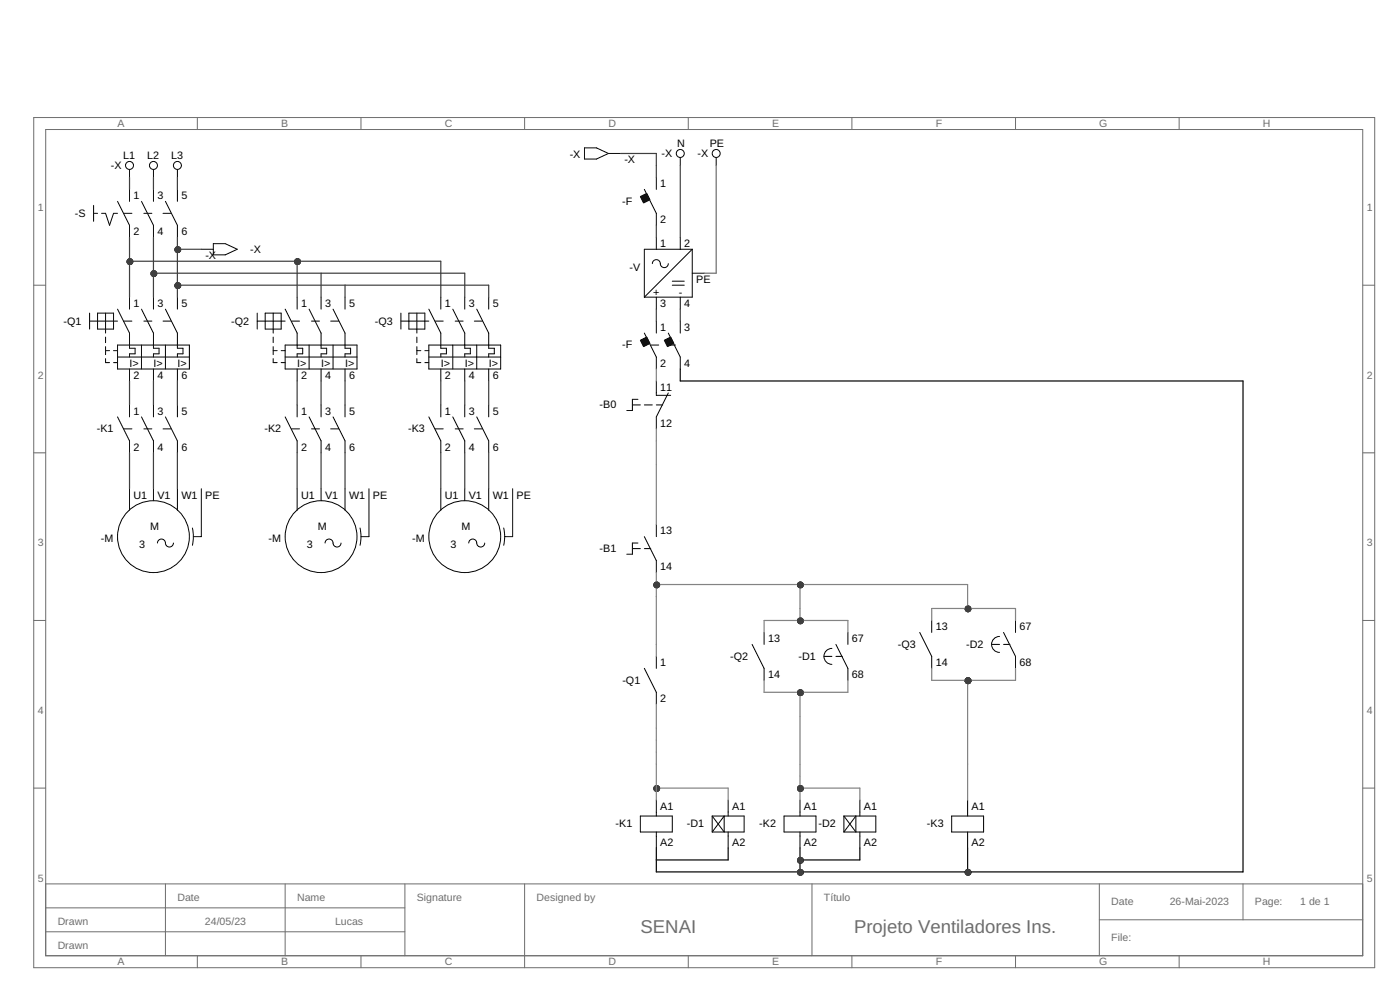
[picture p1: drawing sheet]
<svg xmlns="http://www.w3.org/2000/svg" width="297mm" height="210mm" viewBox="0 0 297 210" stroke-linecap="round" stroke-linejoin="round" font-family="sans-serif">
<g fill="none" stroke="#6d6d6d" stroke-width=".21">
<path d="M7.2 24.9h284.4v180.4h-284.4zM9.7 27.5h279.4v175.2h-279.4zM41.9 24.9v2.6M76.6 24.9v2.6M111.3 24.9v2.6M146 24.9v2.6M180.7 24.9v2.6M215.4 24.9v2.6M250.1 24.9v2.6M7.2 60.5h2.5M289.1 60.5h2.5M7.2 96.1h2.5"/>
<path d="M289.1 96.1h2.5M7.2 131.6h2.5M289.1 131.6h2.5M7.2 167.2h2.5M289.1 167.2h2.5M9.7 187.5h279.4M9.7 192.6h76.2M9.7 197.7h76.2M35.1 187.5v15.2M60.5 187.5v15.2M85.9 187.5v15.2M111.3 187.5v17.8"/>
<path d="M172.3 187.5v15.2M233.2 195.1h55.9M233.2 187.5v15.2M263.7 187.5v7.6M41.9 202.7v2.6M76.6 202.7v2.6M146 202.7v2.6M180.7 202.7v2.6M215.4 202.7v2.6M250.1 202.7v2.6"/>
</g>
<g fill="none" stroke="#000" stroke-width=".21">
<path d="M27.5 35.9v1.7M32.6 35.9v1.7M37.6 35.9v1.7M19.9 45.3h.8M19.9 43.6v3.3M21.5 45.3h.9l.8 2.5 .9-2.5h.8M24.9 42.7l2.6 5.1v2.5M26.3 45.3h1.7M27.5 40.2v2.5M30 42.7l2.6 5.1v2.5M30.5 45.3h1.7M32.6 40.2v2.5"/>
<path d="M34.6 45.3h1.7M35.1 42.7l2.5 5.1v2.5M37.6 40.2v2.5M19 66.4v3.4M19 68.1h5.9M20.7 66.4h3.4v3.4h-3.4zM22.4 66.4v4.3M22.4 71.5v1.2M22.4 73.5v1.7M22.4 76.1v.8h.8M22.4 74.4h.8M24.1 74.4h.8"/>
<path d="M24.1 76.9h.8M24.9 65.6l2.6 5.1v3.2h1.2v1.2h-1.2v.6M24.9 73.2h15.3v5.1h-15.3zM24.9 75.7h15.3M26.3 68.1h1.7M27.5 63v2.6M27.5 78.3v2.5M30 65.6l2.6 5.1v3.2h1.1v1.2h-1.1v.6M30 73.2v5.1M30.5 68.1h1.7M32.6 63v2.6M32.6 78.3v2.5"/>
<path d="M34.6 68.1h1.7M35.1 65.6l2.5 5.1v3.2h1.2v1.2h-1.2v.6M35.1 73.2v5.1M37.6 63v2.6M37.6 78.3v2.5M54.6 68.1h5.9M54.6 66.4v3.4M56.3 66.4h3.3v3.4h-3.3zM58 74.4h.8M58 76.1v.8h.8M58 66.4v4.3M58 71.5v1.2"/>
<path d="M58 73.5v1.7M59.6 74.4h.9M59.6 76.9h.9M60.5 65.6l2.5 5.1v3.2h1.2v1.2h-1.2v.6M60.5 73.2h15.2v5.1h-15.2zM60.5 75.7h15.2M61.8 68.1h1.7M63 63v2.6M63 78.3v2.5M65.6 65.6l2.5 5.1v3.2h1.2v1.2h-1.2v.6M65.6 73.2v5.1M66.1 68.1h1.7"/>
<path d="M68.1 63v2.6M68.1 78.3v2.5M70.1 68.1h1.7M70.7 65.6l2.5 5.1v3.2h1.2v1.2h-1.2v.6M70.7 73.2v5.1M73.2 63v2.6M73.2 78.3v2.5M85 68.1h6M85 66.4v3.4M86.7 66.4h3.4v3.4h-3.4zM88.4 74.4h.9M88.4 76.1v.8h.9"/>
<path d="M88.4 66.4v4.3M88.4 71.5v1.2M88.4 73.5v1.7M90.1 74.4h.9M90.1 76.9h.9M91 65.6l2.5 5.1v3.2h1.2v1.2h-1.2v.6M91 73.2h15.2v5.1h-15.2zM91 75.7h15.2M92.3 68.1h1.7M93.5 63v2.6M93.5 78.3v2.5M96.1 65.6l2.5 5.1v3.2h1.2v1.2h-1.2v.6"/>
<path d="M96.1 73.2v5.1M96.6 68.1h1.7M98.6 63v2.6M98.6 78.3v2.5M100.6 68.1h1.7M101.1 65.6l2.6 5.1v3.2h1.2v1.2h-1.2v.6M101.1 73.2v5.1M103.7 63v2.6M103.7 78.3v2.5"/>
<circle cx="27.5" cy="35.1" r=".85"/>
<circle cx="32.6" cy="35.1" r=".85"/>
<circle cx="37.6" cy="35.1" r=".85"/>
</g>
<circle cx="37.7" cy="60.6" r=".59" fill="#818181"/>
<circle cx="37.7" cy="60.6" r=".59" fill="none" stroke="#3d3d3d" stroke-width=".21"/>
<circle cx="32.6" cy="58" r=".59" fill="#818181"/>
<circle cx="32.6" cy="58" r=".59" fill="none" stroke="#3d3d3d" stroke-width=".21"/>
<circle cx="27.6" cy="55.5" r=".59" fill="#818181"/>
<circle cx="27.6" cy="55.5" r=".59" fill="none" stroke="#3d3d3d" stroke-width=".21"/>
<circle cx="63.1" cy="55.5" r=".59" fill="#818181"/>
<circle cx="63.1" cy="55.5" r=".59" fill="none" stroke="#3d3d3d" stroke-width=".21"/>
<g fill="none" stroke="#000" stroke-width=".21">
<path d="M124 31.4h2.5l2.6 1.2-2.6 1.1h-2.5zM129.1 32.6h2.5M139.2 37.6v2.6M144.3 33.4v1.7M151.9 33.4v1.7M42.7 52.9h2.6M45.3 51.7h2.5l2.5 1.2-2.5 1.2h-2.5zM135.8 41.7l1.4-.7 .7 1.4-1.4 .7zM136.7 40.2l2.5 5.1v2.5M138.4 55.9a.85 .85 0 0 1 .8-.8 .85 .85 0 0 1 .9 .8 .85 .85 0 0 0 .8 .9 .85 .85 0 0 0 .9-.9M139.2 50.3v2.6M142.6 59.6h2.6"/>
<path d="M144.3 50.3v2.6M146.9 52.9h-10.2v10.1M146.9 58h2.5M146.9 52.9v10.1h-10.2M146.9 52.9l-10.2 10.1M135.8 72.2l1.4-.7 .7 1.4-1.4 .6zM136.7 70.7l2.5 5v2.6M138 73.2h1.7M139.2 63v2.6M139.2 68.1v2.6M140.9 72.2l1.4-.7 .7 1.4-1.4 .6zM141.6 73.2h1.7"/>
<path d="M141.8 70.7l2.5 5v2.6M142.6 60.5h2.6M144.3 63v2.6M144.3 68.1v2.6M24.9 88.4l2.6 5.1v2.6M26.3 91h1.7M27.5 85.9v2.5M30 88.4l2.6 5.1v2.6M30.5 91h1.7M32.6 85.9v2.5M34.6 91h1.7M35.1 88.4l2.5 5.1v2.6"/>
<path d="M37.6 85.9v2.5M60.5 88.4l2.5 5.1v2.6M61.8 91h1.7M63 85.9v2.5M65.6 88.4l2.5 5.1v2.6M66.1 91h1.7M68.1 85.9v2.5M70.1 91h1.7M70.7 88.4l2.5 5.1v2.6M73.2 85.9v2.5M91 88.4l2.5 5.1v2.6M92.3 91h1.7"/>
<path d="M93.5 85.9v2.5M96.1 88.4l2.5 5.1v2.6M96.6 91h1.7M98.6 85.9v2.5M100.6 91h1.7M101.1 88.4l2.6 5.1v2.6M103.7 85.9v2.5M134.2 85.9h1.6M135.3 84.7h-1.1v2.4h-1.2M136.7 85.9h1.7M139.2 80.8v3.1h3.1M139.2 85.9h1.4"/>
<path d="M141.8 83.4l-2.6 5v2.6M27.5 103.7v4.5M32.6 103.7v2.5M33.4 115.2a.85 .85 0 0 1 .8-.9 .85 .85 0 0 1 .9 .9 .85 .85 0 0 0 .8 .8 .85 .85 0 0 0 .9-.8M37.6 103.7v4.5M40.8 112l.2 1.8-.2 1.9M42.7 103.7v10.1h-1.7M63 103.7v4.5M68.1 103.7v2.5M69 115.2a.85 .85 0 0 1 .8-.9 .85 .85 0 0 1 .9 .9 .85 .85 0 0 0 .8 .8 .85 .85 0 0 0 .8-.8M73.2 103.7v4.5M76.4 112l.2 1.8-.2 1.9"/>
<path d="M78.3 103.7v10.1h-1.7M93.5 103.7v4.5M98.6 103.7v2.5M99.4 115.2a.85 .85 0 0 1 .9-.9 .85 .85 0 0 1 .8 .9 .85 .85 0 0 0 .9 .8 .85 .85 0 0 0 .8-.8M103.7 103.7v4.5M106.9 112l.2 1.8-.2 1.9M108.8 103.7v10.1h-1.7M139.2 139.2v2.6M136.7 141.8l2.5 5.1v2.5M135.8 173.1h6.8v3.4h-6.8zM139.2 169.7v3.4M139.2 176.5v3.4"/>
<path d="M151.1 173.1h6.8v3.4h-6.8M151.1 173.1v3.4M151.1 173.1l2.5 3.4v-3.4l-2.5 3.4M154.5 169.7v3.4M154.5 176.5v3.4M166.3 173.1h6.8v3.4h-6.8zM169.7 169.7v3.4M169.7 176.5v3.4"/>
<circle cx="144.3" cy="32.6" r=".85"/>
<circle cx="151.9" cy="32.6" r=".85"/>
<circle cx="32.6" cy="113.8" r="7.6"/>
<circle cx="68.1" cy="113.8" r="7.6"/>
<circle cx="98.6" cy="113.8" r="7.6"/>
</g>
<g fill="#000">
<path d="M135.8 41.7l1.4-.7 .7 1.4-1.4 .7z" fill-rule="evenodd"/>
<path d="M135.8 72.2l1.4-.7 .7 1.4-1.4 .6z" fill-rule="evenodd"/>
<path d="M140.9 72.2l1.4-.7 .7 1.4-1.4 .6z" fill-rule="evenodd"/>
</g>
<circle cx="139.3" cy="167.3" r=".59" fill="#818181"/>
<circle cx="139.3" cy="167.3" r=".59" fill="none" stroke="#3d3d3d" stroke-width=".21"/>
<path d="M179 173.1h6.8v3.4h-6.8M179 173.1v3.4M179 173.1l2.6 3.4v-3.4l-2.6 3.4M182.4 169.7v3.4M182.4 176.5v3.4" fill="none" stroke="#000" stroke-width=".21"/>
<circle cx="169.8" cy="167.3" r=".59" fill="#818181"/>
<circle cx="169.8" cy="167.3" r=".59" fill="none" stroke="#3d3d3d" stroke-width=".21"/>
<circle cx="169.8" cy="185" r=".59" fill="#818181"/>
<circle cx="169.8" cy="185" r=".59" fill="none" stroke="#3d3d3d" stroke-width=".21"/>
<circle cx="169.8" cy="182.5" r=".59" fill="#818181"/>
<circle cx="169.8" cy="182.5" r=".59" fill="none" stroke="#3d3d3d" stroke-width=".21"/>
<path d="M174.8 139.2h1.7M176.5 137.5a1.69 1.69 0 0 0-1.7 1.7 1.69 1.69 0 0 0 1.7 1.7M177.3 136.7l2.6 5.1v2.5M177.3 139.2h1.4M179.9 134.2v2.5M201.9 173.1h6.8v3.4h-6.8zM205.3 169.7v3.4M205.3 176.5v3.4" fill="none" stroke="#000" stroke-width=".21"/>
<circle cx="205.4" cy="185" r=".59" fill="#818181"/>
<circle cx="205.4" cy="185" r=".59" fill="none" stroke="#3d3d3d" stroke-width=".21"/>
<circle cx="37.7" cy="53" r=".59" fill="#818181"/>
<circle cx="37.7" cy="53" r=".59" fill="none" stroke="#3d3d3d" stroke-width=".21"/>
<path d="M134.2 116.4h1.6M135.3 115.2h-1.1v2.4h-1.2M136.7 113.8l2.5 5.1v2.6M136.7 116.4h1.3M139.2 111.3v2.5" fill="none" stroke="#000" stroke-width=".21"/>
<circle cx="169.8" cy="131.7" r=".59" fill="#818181"/>
<circle cx="169.8" cy="131.7" r=".59" fill="none" stroke="#3d3d3d" stroke-width=".21"/>
<circle cx="169.8" cy="146.9" r=".59" fill="#818181"/>
<circle cx="169.8" cy="146.9" r=".59" fill="none" stroke="#3d3d3d" stroke-width=".21"/>
<path d="M210.4 136.7h1.6M212 135a1.69 1.69 0 0 0-1.6 1.7 1.69 1.69 0 0 0 1.6 1.7M212.9 134.2l2.5 5v2.6M212.9 136.7h1.3M215.4 131.6v2.6" fill="none" stroke="#000" stroke-width=".21"/>
<circle cx="205.4" cy="144.4" r=".59" fill="#818181"/>
<circle cx="205.4" cy="144.4" r=".59" fill="none" stroke="#3d3d3d" stroke-width=".21"/>
<circle cx="205.4" cy="144.4" r=".59" fill="#818181"/>
<circle cx="205.4" cy="144.4" r=".59" fill="none" stroke="#3d3d3d" stroke-width=".21"/>
<circle cx="139.3" cy="124.1" r=".59" fill="#818181"/>
<circle cx="139.3" cy="124.1" r=".59" fill="none" stroke="#3d3d3d" stroke-width=".21"/>
<circle cx="205.4" cy="129.2" r=".59" fill="#818181"/>
<circle cx="205.4" cy="129.2" r=".59" fill="none" stroke="#3d3d3d" stroke-width=".21"/>
<circle cx="169.8" cy="124.1" r=".59" fill="#818181"/>
<circle cx="169.8" cy="124.1" r=".59" fill="none" stroke="#3d3d3d" stroke-width=".21"/>
<path d="M159.6 136.7l2.5 5.1v2.5M162.1 134.2v2.5M195.1 134.2l2.6 5v2.6M197.7 131.6v2.6" fill="none" stroke="#000" stroke-width=".21"/>
<circle cx="37.7" cy="60.6" r=".59" fill="#818181"/>
<circle cx="37.7" cy="60.6" r=".59" fill="none" stroke="#3d3d3d" stroke-width=".25"/>
<circle cx="32.6" cy="58" r=".59" fill="#818181"/>
<circle cx="32.6" cy="58" r=".59" fill="none" stroke="#3d3d3d" stroke-width=".25"/>
<circle cx="27.6" cy="55.5" r=".59" fill="#818181"/>
<circle cx="27.6" cy="55.5" r=".59" fill="none" stroke="#3d3d3d" stroke-width=".25"/>
<circle cx="63.1" cy="55.5" r=".59" fill="#818181"/>
<circle cx="63.1" cy="55.5" r=".59" fill="none" stroke="#3d3d3d" stroke-width=".25"/>
<circle cx="139.3" cy="167.3" r=".59" fill="#818181"/>
<circle cx="139.3" cy="167.3" r=".59" fill="none" stroke="#3d3d3d" stroke-width=".25"/>
<circle cx="169.8" cy="167.3" r=".59" fill="#818181"/>
<circle cx="169.8" cy="167.3" r=".59" fill="none" stroke="#3d3d3d" stroke-width=".25"/>
<circle cx="169.8" cy="185" r=".59" fill="#818181"/>
<circle cx="169.8" cy="185" r=".59" fill="none" stroke="#3d3d3d" stroke-width=".25"/>
<circle cx="169.8" cy="182.5" r=".59" fill="#818181"/>
<circle cx="169.8" cy="182.5" r=".59" fill="none" stroke="#3d3d3d" stroke-width=".25"/>
<circle cx="205.4" cy="185" r=".59" fill="#818181"/>
<circle cx="205.4" cy="185" r=".59" fill="none" stroke="#3d3d3d" stroke-width=".25"/>
<circle cx="37.7" cy="53" r=".59" fill="#818181"/>
<circle cx="37.7" cy="53" r=".59" fill="none" stroke="#3d3d3d" stroke-width=".25"/>
<circle cx="169.8" cy="131.7" r=".59" fill="#818181"/>
<circle cx="169.8" cy="131.7" r=".59" fill="none" stroke="#3d3d3d" stroke-width=".25"/>
<circle cx="169.8" cy="146.9" r=".59" fill="#818181"/>
<circle cx="169.8" cy="146.9" r=".59" fill="none" stroke="#3d3d3d" stroke-width=".25"/>
<circle cx="205.4" cy="144.4" r=".59" fill="#818181"/>
<circle cx="205.4" cy="144.4" r=".59" fill="none" stroke="#3d3d3d" stroke-width=".25"/>
<circle cx="205.4" cy="144.4" r=".59" fill="#818181"/>
<circle cx="205.4" cy="144.4" r=".59" fill="none" stroke="#3d3d3d" stroke-width=".25"/>
<circle cx="139.3" cy="124.1" r=".59" fill="#818181"/>
<circle cx="139.3" cy="124.1" r=".59" fill="none" stroke="#3d3d3d" stroke-width=".25"/>
<circle cx="205.4" cy="129.2" r=".59" fill="#818181"/>
<circle cx="205.4" cy="129.2" r=".59" fill="none" stroke="#3d3d3d" stroke-width=".25"/>
<circle cx="169.8" cy="124.1" r=".59" fill="#818181"/>
<circle cx="169.8" cy="124.1" r=".59" fill="none" stroke="#3d3d3d" stroke-width=".25"/>
<circle cx="37.7" cy="60.6" r=".59" fill="#818181"/>
<circle cx="37.7" cy="60.6" r=".59" fill="none" stroke="#3d3d3d" stroke-width=".25"/>
<circle cx="32.6" cy="58" r=".59" fill="#818181"/>
<circle cx="32.6" cy="58" r=".59" fill="none" stroke="#3d3d3d" stroke-width=".25"/>
<circle cx="27.6" cy="55.5" r=".59" fill="#818181"/>
<circle cx="27.6" cy="55.5" r=".59" fill="none" stroke="#3d3d3d" stroke-width=".25"/>
<circle cx="63.1" cy="55.5" r=".59" fill="#818181"/>
<circle cx="63.1" cy="55.5" r=".59" fill="none" stroke="#3d3d3d" stroke-width=".25"/>
<circle cx="139.3" cy="167.3" r=".59" fill="#818181"/>
<circle cx="139.3" cy="167.3" r=".59" fill="none" stroke="#3d3d3d" stroke-width=".25"/>
<circle cx="169.8" cy="167.3" r=".59" fill="#818181"/>
<circle cx="169.8" cy="167.3" r=".59" fill="none" stroke="#3d3d3d" stroke-width=".25"/>
<circle cx="169.8" cy="185" r=".59" fill="#818181"/>
<circle cx="169.8" cy="185" r=".59" fill="none" stroke="#3d3d3d" stroke-width=".25"/>
<circle cx="169.8" cy="182.5" r=".59" fill="#818181"/>
<circle cx="169.8" cy="182.5" r=".59" fill="none" stroke="#3d3d3d" stroke-width=".25"/>
<circle cx="205.4" cy="185" r=".59" fill="#818181"/>
<circle cx="205.4" cy="185" r=".59" fill="none" stroke="#3d3d3d" stroke-width=".25"/>
<circle cx="37.7" cy="53" r=".59" fill="#818181"/>
<circle cx="37.7" cy="53" r=".59" fill="none" stroke="#3d3d3d" stroke-width=".25"/>
<circle cx="169.8" cy="131.7" r=".59" fill="#818181"/>
<circle cx="169.8" cy="131.7" r=".59" fill="none" stroke="#3d3d3d" stroke-width=".25"/>
<circle cx="169.8" cy="146.9" r=".59" fill="#818181"/>
<circle cx="169.8" cy="146.9" r=".59" fill="none" stroke="#3d3d3d" stroke-width=".25"/>
<circle cx="205.4" cy="144.4" r=".59" fill="#818181"/>
<circle cx="205.4" cy="144.4" r=".59" fill="none" stroke="#3d3d3d" stroke-width=".25"/>
<circle cx="205.4" cy="144.4" r=".59" fill="#818181"/>
<circle cx="205.4" cy="144.4" r=".59" fill="none" stroke="#3d3d3d" stroke-width=".25"/>
<circle cx="139.3" cy="124.1" r=".59" fill="#818181"/>
<circle cx="139.3" cy="124.1" r=".59" fill="none" stroke="#3d3d3d" stroke-width=".25"/>
<circle cx="205.4" cy="129.2" r=".59" fill="#818181"/>
<circle cx="205.4" cy="129.2" r=".59" fill="none" stroke="#3d3d3d" stroke-width=".25"/>
<circle cx="169.8" cy="124.1" r=".59" fill="#818181"/>
<g fill="none" stroke="#3d3d3d" stroke-width=".25">
<path d="M27.5 50.3v12.7M32.6 50.3v12.7M37.6 50.3v12.7M37.6 60.5h35.6"/>
<circle cx="169.8" cy="124.1" r=".59"/>
</g>
<circle cx="37.7" cy="60.6" r=".59" fill="#3d3d3d"/>
<g fill="none" stroke="#3d3d3d" stroke-width=".25">
<path d="M32.6 58h35.5M73.2 63v-2.5h30.5v2.5"/>
<circle cx="37.7" cy="60.6" r=".59"/>
</g>
<circle cx="32.6" cy="58" r=".59" fill="#3d3d3d"/>
<g fill="none" stroke="#3d3d3d" stroke-width=".25">
<path d="M27.5 55.4h66M68.1 63v-5h30.5v5"/>
<circle cx="32.6" cy="58" r=".59"/>
</g>
<circle cx="27.6" cy="55.5" r=".59" fill="#3d3d3d"/>
<g fill="none" stroke="#3d3d3d" stroke-width=".25">
<path d="M63 55.4v7.6M93.5 55.4v7.6"/>
<circle cx="27.6" cy="55.5" r=".59"/>
</g>
<circle cx="63.1" cy="55.5" r=".59" fill="#3d3d3d"/>
<g fill="none" stroke="#3d3d3d" stroke-width=".25">
<path d="M27.5 37.6v2.6M32.6 37.6v2.6M37.6 37.6v2.6M131.6 32.6h7.6v5M139.2 47.8v2.5M139.2 65.6v2.5M144.3 65.6v2.5M27.5 80.8v5.1M27.5 96.1v7.6M32.6 80.8v5.1M32.6 96.1v7.6M37.6 80.8v5.1"/>
<path d="M37.6 96.1v7.6M63 80.8v5.1M63 96.1v7.6M68.1 80.8v5.1M68.1 96.1v7.6M73.2 80.8v5.1M73.2 96.1v7.6M93.5 80.8v5.1M93.5 96.1v7.6M98.6 80.8v5.1M98.6 96.1v7.6M103.7 80.8v5.1"/>
<path d="M103.7 96.1v7.6"/>
<circle cx="63.1" cy="55.5" r=".59"/>
</g>
<path d="M151.9 35.1v22.9h-2.5" fill="none" stroke="#6d6d6d" stroke-width=".25"/>
<path d="M144.3 35.1v15.2" fill="none" stroke="#454545" stroke-width=".25"/>
<path d="M139.2 78.3v2.5M139.2 91v2.5M139.2 159.6v2.5M139.2 167.2h15.3v2.5" fill="none" stroke="#818181" stroke-width=".25"/>
<path d="M144.3 80.8h119.4v104.2h-124.5v-5.1" fill="none" stroke="#000" stroke-width=".25"/>
<circle cx="139.3" cy="167.3" r=".59" fill="#3d3d3d"/>
<circle cx="139.3" cy="167.3" r=".59" fill="none" stroke="#3d3d3d" stroke-width=".25"/>
<path d="M154.5 179.9v2.5h-15.3" fill="none" stroke="#000" stroke-width=".25"/>
<path d="M169.7 164.6v5.1M169.7 167.2h12.7" fill="none" stroke="#818181" stroke-width=".25"/>
<circle cx="169.8" cy="167.3" r=".59" fill="#3d3d3d"/>
<circle cx="169.8" cy="167.3" r=".59" fill="none" stroke="#3d3d3d" stroke-width=".25"/>
<path d="M182.4 167.2v2.5" fill="none" stroke="#818181" stroke-width=".25"/>
<path d="M169.7 179.9v5.1" fill="none" stroke="#000" stroke-width=".25"/>
<circle cx="169.8" cy="185" r=".59" fill="#3d3d3d"/>
<circle cx="169.8" cy="185" r=".59" fill="none" stroke="#3d3d3d" stroke-width=".25"/>
<path d="M169.7 182.4h12.7" fill="none" stroke="#000" stroke-width=".25"/>
<circle cx="169.8" cy="182.5" r=".59" fill="#3d3d3d"/>
<circle cx="169.8" cy="182.5" r=".59" fill="none" stroke="#3d3d3d" stroke-width=".25"/>
<path d="M182.4 179.9v2.5M205.3 179.9v5.1" fill="none" stroke="#000" stroke-width=".25"/>
<path d="M169.7 162.1v2.5" fill="none" stroke="#818181" stroke-width=".25"/>
<circle cx="205.4" cy="185" r=".59" fill="#3d3d3d"/>
<g fill="none" stroke="#3d3d3d" stroke-width=".25">
<path d="M37.6 52.9h5.1"/>
<circle cx="205.4" cy="185" r=".59"/>
</g>
<circle cx="37.7" cy="53" r=".59" fill="#3d3d3d"/>
<circle cx="37.7" cy="53" r=".59" fill="none" stroke="#3d3d3d" stroke-width=".25"/>
<path d="M139.2 93.5v17.8M139.2 121.5v17.7M162.1 134.2v-2.6h17.8v2.6M169.7 129.1v2.5M139.2 149.4v10.2M162.1 144.3v2.6M169.7 151.9v10.2M179.9 144.3v2.6M139.2 162.1v7.6M205.3 162.1v7.6" fill="none" stroke="#818181" stroke-width=".25"/>
<path d="M144.3 78.3v2.5" fill="none" stroke="#000" stroke-width=".25"/>
<circle cx="169.8" cy="131.7" r=".59" fill="#3d3d3d"/>
<circle cx="169.8" cy="131.7" r=".59" fill="none" stroke="#3d3d3d" stroke-width=".25"/>
<path d="M162.1 146.9h17.8M169.7 146.9v5" fill="none" stroke="#818181" stroke-width=".25"/>
<circle cx="169.8" cy="146.9" r=".59" fill="#3d3d3d"/>
<circle cx="169.8" cy="146.9" r=".59" fill="none" stroke="#3d3d3d" stroke-width=".25"/>
<path d="M197.7 129.1v2.5M215.4 129.1v2.5M197.7 141.8v2.5h17.7v-2.5" fill="none" stroke="#818181" stroke-width=".25"/>
<circle cx="205.4" cy="144.4" r=".59" fill="#3d3d3d"/>
<circle cx="205.4" cy="144.4" r=".59" fill="none" stroke="#3d3d3d" stroke-width=".25"/>
<path d="M197.7 129.1h17.7M205.3 144.3v17.8" fill="none" stroke="#818181" stroke-width=".25"/>
<circle cx="205.4" cy="144.4" r=".59" fill="#3d3d3d"/>
<circle cx="205.4" cy="144.4" r=".59" fill="none" stroke="#3d3d3d" stroke-width=".25"/>
<path d="M139.2 124h66.1" fill="none" stroke="#818181" stroke-width=".25"/>
<circle cx="139.3" cy="124.1" r=".59" fill="#3d3d3d"/>
<circle cx="139.3" cy="124.1" r=".59" fill="none" stroke="#3d3d3d" stroke-width=".25"/>
<path d="M205.3 124v5.1" fill="none" stroke="#818181" stroke-width=".25"/>
<circle cx="205.4" cy="129.2" r=".59" fill="#3d3d3d"/>
<circle cx="205.4" cy="129.2" r=".59" fill="none" stroke="#3d3d3d" stroke-width=".25"/>
<path d="M169.7 124v5.1" fill="none" stroke="#818181" stroke-width=".25"/>
<circle cx="169.8" cy="124.1" r=".59" fill="#3d3d3d"/>
<circle cx="169.8" cy="124.1" r=".59" fill="none" stroke="#3d3d3d" stroke-width=".25"/>
<g font-size="3.9" fill="#6d6d6d">
<text x="135.9" y="197.8">SENAI</text>
<text x="181.2" y="197.8">Projeto Ventiladores Ins.</text>
</g>
<g font-size="2.3">
<text x="23.5" y="35.8">-X</text>
<text x="26.1" y="33.8">L1</text>
<text x="31.2" y="33.8">L2</text>
<text x="36.3" y="33.8">L3</text>
<text x="120.9" y="33.4">-X</text>
<text x="132.5" y="34.6">-X</text>
<text x="140.3" y="33.3">-X</text>
<text x="143.6" y="31.2">N</text>
<text x="148" y="33.3">-X</text>
<text x="150.6" y="31.2">PE</text>
<text x="140.1" y="39.7">1</text>
<text x="15.9" y="46">-S</text>
<text x="28.3" y="42.2">1</text>
<text x="33.4" y="42.2">3</text>
<text x="38.5" y="42.2">5</text>
<text x="132" y="43.4">-F</text>
<text x="140.1" y="47.3">2</text>
<text x="28.3" y="49.9">2</text>
<text x="33.4" y="49.9">4</text>
<text x="38.5" y="49.9">6</text>
<text x="53.1" y="53.8">-X</text>
<text x="140.1" y="52.4">1</text>
<text x="145.2" y="52.4">2</text>
<text x="43.6" y="54.9">-X</text>
<text x="133.6" y="57.5">-V</text>
<text x="28.3" y="65.1">1</text>
<text x="33.4" y="65.1">3</text>
<text x="38.5" y="65.1">5</text>
<text x="63.9" y="65.1">1</text>
<text x="69" y="65.1">3</text>
<text x="74" y="65.1">5</text>
<text x="94.4" y="65.1">1</text>
<text x="99.4" y="65.1">3</text>
<text x="104.5" y="65.1">5</text>
<text x="138.6" y="62.7">+</text>
<text x="140.1" y="65.1">3</text>
<text x="144" y="62.7">-</text>
<text x="145.2" y="65.1">4</text>
<text x="147.7" y="60">PE</text>
<text x="13.5" y="68.8">-Q1</text>
<text x="49.1" y="68.8">-Q2</text>
<text x="79.5" y="68.8">-Q3</text>
<text x="140.1" y="70.2">1</text>
<text x="145.2" y="70.2">3</text>
<text x="27.5" y="77.8">I&gt;</text>
<text x="32.6" y="77.8">I&gt;</text>
<text x="37.6" y="77.8">I&gt;</text>
<text x="63" y="77.8">I&gt;</text>
<text x="68.1" y="77.8">I&gt;</text>
<text x="73.2" y="77.8">I&gt;</text>
<text x="93.5" y="77.8">I&gt;</text>
<text x="98.6" y="77.8">I&gt;</text>
<text x="103.7" y="77.8">I&gt;</text>
<text x="132" y="73.9">-F</text>
<text x="140.1" y="77.8">2</text>
<text x="145.2" y="77.8">4</text>
<text x="28.3" y="80.3">2</text>
<text x="33.4" y="80.3">4</text>
<text x="38.5" y="80.3">6</text>
<text x="63.9" y="80.3">2</text>
<text x="69" y="80.3">4</text>
<text x="74" y="80.3">6</text>
<text x="94.4" y="80.3">2</text>
<text x="99.4" y="80.3">4</text>
<text x="104.5" y="80.3">6</text>
<text x="140.1" y="82.9">11</text>
<text x="28.3" y="88">1</text>
<text x="33.4" y="88">3</text>
<text x="38.5" y="88">5</text>
<text x="63.9" y="88">1</text>
<text x="69" y="88">3</text>
<text x="74" y="88">5</text>
<text x="94.4" y="88">1</text>
<text x="99.4" y="88">3</text>
<text x="104.5" y="88">5</text>
<text x="127.2" y="86.6">-B0</text>
<text x="20.5" y="91.7">-K1</text>
<text x="28.3" y="95.6">2</text>
<text x="33.4" y="95.6">4</text>
<text x="38.5" y="95.6">6</text>
<text x="56.1" y="91.7">-K2</text>
<text x="63.9" y="95.6">2</text>
<text x="69" y="95.6">4</text>
<text x="74" y="95.6">6</text>
<text x="86.6" y="91.7">-K3</text>
<text x="94.4" y="95.6">2</text>
<text x="99.4" y="95.6">4</text>
<text x="104.5" y="95.6">6</text>
<text x="140.1" y="90.5">12</text>
<text x="28.3" y="105.7">U1</text>
<text x="33.4" y="105.7">V1</text>
<text x="38.5" y="105.7">W1</text>
<text x="43.6" y="105.7">PE</text>
<text x="63.9" y="105.7">U1</text>
<text x="69" y="105.7">V1</text>
<text x="74" y="105.7">W1</text>
<text x="79.1" y="105.7">PE</text>
<text x="94.4" y="105.7">U1</text>
<text x="99.4" y="105.7">V1</text>
<text x="104.5" y="105.7">W1</text>
<text x="109.6" y="105.7">PE</text>
<text x="31.9" y="112.5">M</text>
<text x="67.4" y="112.5">M</text>
<text x="97.9" y="112.5">M</text>
<text x="140.1" y="113.4">13</text>
<text x="21.4" y="115.1">-M</text>
<text x="29.5" y="116.2">3</text>
<text x="57" y="115.1">-M</text>
<text x="65.1" y="116.2">3</text>
<text x="87.5" y="115.1">-M</text>
<text x="95.5" y="116.2">3</text>
<text x="127.2" y="117.1">-B1</text>
<text x="140.1" y="121">14</text>
<text x="162.9" y="136.2">13</text>
<text x="180.7" y="136.2">67</text>
<text x="190.5" y="137.4">-Q3</text>
<text x="198.5" y="133.7">13</text>
<text x="205" y="137.4">-D2</text>
<text x="216.3" y="133.7">67</text>
<text x="140.1" y="141.3">1</text>
<text x="154.9" y="140">-Q2</text>
<text x="162.9" y="143.8">14</text>
<text x="169.4" y="140">-D1</text>
<text x="180.7" y="143.8">68</text>
<text x="198.5" y="141.3">14</text>
<text x="216.3" y="141.3">68</text>
<text x="132" y="145">-Q1</text>
<text x="140.1" y="148.9">2</text>
<text x="140.1" y="171.8">A1</text>
<text x="155.3" y="171.8">A1</text>
<text x="170.6" y="171.8">A1</text>
<text x="183.3" y="171.8">A1</text>
<text x="206.1" y="171.8">A1</text>
<text x="130.6" y="175.5">-K1</text>
<text x="140.1" y="179.4">A2</text>
<text x="145.7" y="175.5">-D1</text>
<text x="155.3" y="179.4">A2</text>
<text x="161.1" y="175.5">-K2</text>
<text x="170.6" y="179.4">A2</text>
<text x="173.7" y="175.5">-D2</text>
<text x="183.3" y="179.4">A2</text>
<text x="196.6" y="175.5">-K3</text>
<text x="206.1" y="179.4">A2</text>
</g>
<g font-size="2.2" fill="#6d6d6d">
<text x="24.9" y="27">A</text>
<text x="59.6" y="27">B</text>
<text x="94.4" y="27">C</text>
<text x="129.1" y="27">D</text>
<text x="163.8" y="27">E</text>
<text x="198.5" y="27">F</text>
<text x="233.2" y="27">G</text>
<text x="267.9" y="27">H</text>
<text x="8" y="44.7">1</text>
<text x="289.9" y="44.7">1</text>
<text x="8" y="80.3">2</text>
<text x="289.9" y="80.3">2</text>
<text x="8" y="115.9">3</text>
<text x="289.9" y="115.9">3</text>
<text x="8" y="151.4">4</text>
<text x="289.9" y="151.4">4</text>
<text x="8" y="187">5</text>
<text x="37.6" y="191.2">Date</text>
<text x="63" y="191.2">Name</text>
<text x="88.4" y="191.2">Signature</text>
<text x="113.8" y="191.2">Designed by</text>
<text x="174.8" y="191.2">Título</text>
<text x="289.9" y="187">5</text>
<text x="12.2" y="196.3">Drawn</text>
<text x="43.5" y="196.3">24/05/23</text>
<text x="71.1" y="196.3">Lucas</text>
<text x="235.8" y="192.1">Date</text>
<text x="248.2" y="192.1">26-Mai-2023</text>
<text x="266.2" y="192.1">Page:</text>
<text x="275.8" y="192.1">1 de 1</text>
<text x="12.2" y="201.4">Drawn</text>
<text x="235.8" y="199.7">File:</text>
<text x="24.9" y="204.8">A</text>
<text x="59.6" y="204.8">B</text>
<text x="94.4" y="204.8">C</text>
<text x="129.1" y="204.8">D</text>
<text x="163.8" y="204.8">E</text>
<text x="198.5" y="204.8">F</text>
<text x="233.2" y="204.8">G</text>
<text x="267.9" y="204.8">H</text>
</g>
</svg>
